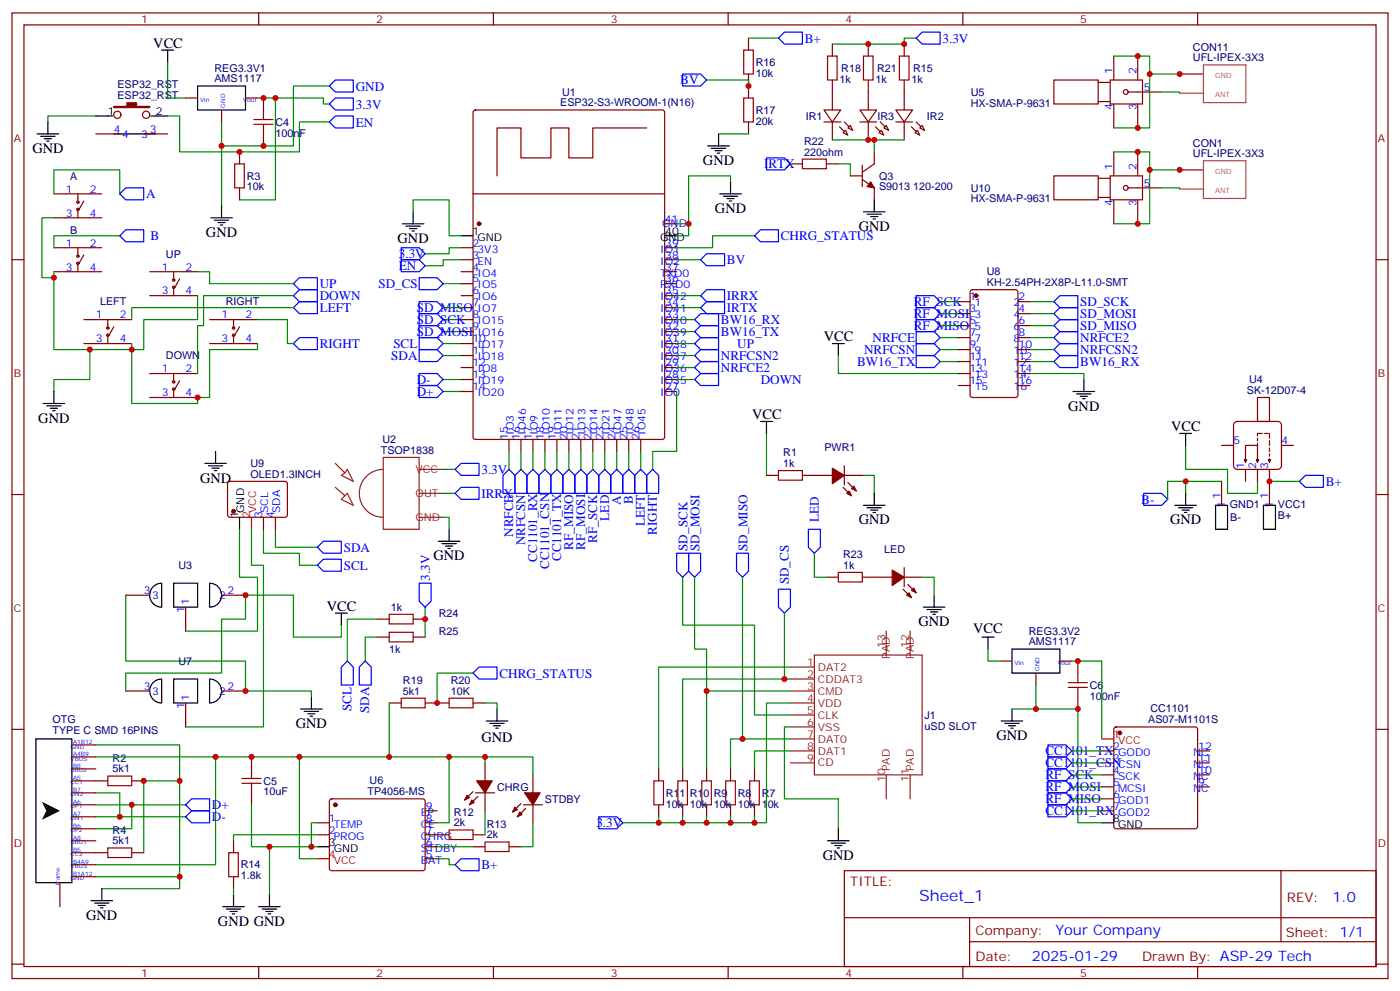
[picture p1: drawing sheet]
<svg xmlns="http://www.w3.org/2000/svg" width="412mm" height="292mm" viewBox="0 0 412 292" stroke-linecap="round" stroke-linejoin="round" font-family="sans-serif">
<g fill="none" stroke="#870000" stroke-width=".35">
<path d="M3.5 3.8h405.4v284.3h-405.4zM7.1 7.3h398.2v277.3h-398.2zM76.2 3.8v3.5M145.3 3.8v3.5M214.5 3.8v3.5M220.5 11.2v3.5M245.2 13v3.5M255.8 13v3.5M266.3 13v3.5M283.6 3.8v3.5M328.1 16.5v7.1M335.1 16.5v7.1"/>
<path d="M352.8 3.8v3.5M28.2 39.4h7.1M42.3 39.4h7.1M54.7 28.9h3.5M65.3 32.4v3.5M72.3 28.9h3.5M77.6 28.9v3.5M77.6 39.4v3.6M139.6 32.6l.5-.2h55l.6 .4 .1 95.9-.5 .6-55.2 .1-.7-.5-.1-95.8zM190.5 37.7h-15.9v8.8h-7v-8.8h-5.3v8.8h-8.8v-8.8h-7.1v14.1M220.5 21.8v7.1M220.5 35.9v3.5"/>
<path d="M242.7 32.4h4.9l-2.4 3.5zM242.7 35.9h4.9M245.2 23.6v8.8M245.2 35.9v5.3M248.4 39.1l.7-.7 .7 1.4zM249.8 37.7l.7-.7 .7 1.4zM253.3 32.4h4.9l-2.4 3.5zM253.3 35.9h4.9M255.8 23.6v8.8M255.8 35.9v5.3M258.9 39.1l.7-.7 .7 1.4zM260.3 37.7l.8-.7 .7 1.4z"/>
<path d="M263.9 32.4h4.9l-2.5 3.5zM263.9 35.9h4.9M266.3 23.6v8.8M266.3 35.9v5.3M269.5 39.1l.7-.7 .7 1.4zM270.9 37.7l.7-.7 .7 1.4zM310.4 23.6h13.1v7h-13.1zM323.5 29.9h3.5M323.5 24.3h3.5M327 23.6h9.5v7h-9.5zM328.1 30.6v7.1M332.3 27.1h9.9"/>
<path d="M335.1 30.6v7.1M15.9 57.1h14.1M22.9 57.1v2.4M24.7 59.2l-1.4 2.5M70.6 44.7v3.6M70.6 55.3v3.5M139.3 57.1h56.5M232.8 48.3h3.6M243.4 48.3h3.5M250.5 51.8h3.5M254 52.8l3.5 2.5v3.5M254 48.6v6.4"/>
<path d="M257.5 44.7v3.6l-3.5 2.4M310.4 51.8h13.1v7h-13.1zM323.5 58.1h3.5M323.5 52.5h3.5M327 51.8h9.5v7h-9.5zM328.1 44.7v7.1M328.1 58.8v7.1M332.3 55.3h9.9M335.1 44.7v7.1M335.1 58.8v7.1M3.5 76.5h3.6M15.9 73h14.1"/>
<path d="M15.9 64.1h14.1M22.9 61.7v2.4M22.9 73v2.4M22.9 77.5v2.5M24.7 75.1l-1.4 2.4M135.8 76.5h3.5M135.8 73h3.5M195.8 76.5h3.5M195.8 73h3.5M195.8 65.9h3.5M405.3 76.5h3.6M15.9 80h14.1"/>
<path d="M24.7 94.1h14.1M31.7 94.1v2.5M31.7 98.7v2.5M33.5 96.2l-1.4 2.5M44.1 80h14.1M44.1 87.1h14.1M51.2 80v2.5M51.2 84.6v2.5M52.9 82.1l-1.4 2.5M61.7 94.1h14.1M68.8 94.1v2.5M68.8 98.7v2.5"/>
<path d="M70.6 96.2l-1.5 2.5M135.8 80h3.5M135.8 83.5h3.5M135.8 87.1h3.5M135.8 90.6h3.5M135.8 94.1h3.5M135.8 97.6h3.5M195.8 80h3.5M195.8 83.5h3.5M195.8 87.1h3.5M195.8 90.6h3.5M195.8 94.1h3.5"/>
<path d="M195.8 97.6h3.5M282.2 88.8h3.6M282.2 92.4h3.6M282.2 95.9h3.6M282.2 99.4h3.6M286 85.5l.5-.2h12.7l.6 .4 .1 30.6-.5 .7-12.9 .1-.7-.5v-30.6zM299.9 88.8h3.5M299.9 92.4h3.5M299.9 95.9h3.5M299.9 99.4h3.5M24.7 101.2h14.1M44.1 117.1h14.1"/>
<path d="M44.1 110h14.1M51.2 110v2.5M51.2 114.6v2.5M52.9 112.1l-1.4 2.5M61.7 101.2h14.1M135.8 101.2h3.5M135.8 104.7h3.5M135.8 108.2h3.5M135.8 111.8h3.5M135.8 115.3h3.5M195.8 101.2h3.5M195.8 104.7h3.5"/>
<path d="M195.8 108.2h3.5M195.8 111.8h3.5M195.8 115.3h3.5M282.2 110h3.6M282.2 113.5h3.6M282.2 106.5h3.6M282.2 102.9h3.6M299.9 110h3.5M299.9 113.5h3.5M299.9 106.5h3.5M299.9 102.9h3.5M370.4 117.1h3.5v7h-3.5z"/>
<path d="M149.9 129.4v3.5M153.5 129.4v3.5M157 129.4v3.5M160.5 129.4v3.5M164 129.4v3.5M167.6 129.4v3.5M171.1 129.4v3.5M174.6 129.4v3.5M178.2 129.4v3.5M181.7 129.4v3.5M185.2 129.4v3.5M188.7 129.4v3.5"/>
<path d="M225.8 140h3.5M236.4 140h8.8M248.7 137.2v5.6M248.7 140h5.3M359.8 131.2h3.6M363.6 124.5l.8-.4h12l.6 .2 .5 .9v12l-.3 .6-.8 .4h-12l-.6-.2-.4-.8v-12zM366.9 135v1.1l-.4-.7h.7l-.3 .7v-4.9h3.5v4.9l.4-.7h-.7l.3 .7v-1.1M366.9 138.2v3.5M370.4 129v.8M370.4 130.5v.7M370.4 138.2v3.5M371.8 127.6h-1.4v.7"/>
<path d="M372.5 127.6h1.1M373.9 135v1.1l-.3-.7h.7l-.4 .7M373.9 127.6v1.4M373.9 129.8v1.4M373.9 131.9v1M373.9 133.6v.7M373.9 138.2v10.6M377.5 131.2h3.5M3.5 145.6h3.6M67.3 142l.4-.3 16.5 .1 .5 .7-.1 9.4-.6 .4h-16.5l-.5-.7v-9.1zM77.6 152.3v3.6M81.1 152.3v3.6"/>
<path d="M248.4 143.5l2.4 2.5M249.8 142.1l2.4 2.5M359.8 141.7v7.1M405.3 145.6h3.6M37 175.3h7.1M54.7 178.8v7M65.3 175.3h7M243.4 170h3.5M254 170h8.8M266 173.5l2.5 2.5M266.3 167.1v5.7M266.3 170h5.3"/>
<path d="M267.4 172.1l2.5 2.5M111.1 182.3h3.6M111.1 187.6h3.6M121.7 182.3h3.5M121.7 187.6h3.5M294.6 194.7h3.5M305.2 198.2v3.5M312.2 194.7h3.5M317.5 194.7v3.5M3.5 214.8h3.6M21.2 219.4h7M37 203.5h7.1"/>
<path d="M54.7 207v7.1M65.3 203.5h7M114.7 207h3.5M125.2 207h7.1M139.3 207h3.6M317.5 205.2v3.6M328.3 214.3l.5-.2h23.3l.5 .2 .2 .5v28.5l-.3 .5-.4 .3h-23.3l-.5-.3-.2-.5v-28.5zM405.3 214.8h3.6M21.2 229.9h10.5M21.2 222.9h7M21.2 226.4h7M21.2 233.5h7"/>
<path d="M21.2 237h7M38.8 229.9h3.5M74.1 222.9v3.5M74.1 233.5v3.5M97.2 235.4l.5-.2h26.8l.5 .2 .2 .5v20.1l-.7 .4-27.1-.1-.4-.6v-19.8zM125.2 238.8h3.6M139.3 233.1l-2.4 2.5M140.1 233.5h5.6M140.8 234.5l-2.5 2.5M142.9 224.6v5.3M142.9 233.5v5.3M153.5 236.6l-2.5 2.5"/>
<path d="M154.2 237h5.6M154.9 238.1l-2.5 2.4M157 228.2v5.3M157 237v5.3M194 226.4v3.5M194 237v3.5M201.1 226.4v3.5M201.1 237v3.5M208.1 226.4v3.5M208.1 237v3.5M215.2 226.4v3.5M215.2 237v3.5"/>
<path d="M222.2 226.4v3.5M222.2 237v3.5M324.6 238.8h3.5M324.6 221.1h3.5M324.6 224.6h3.5M324.6 228.2h3.5M324.6 231.7h3.5M324.6 235.2h3.5M352.8 221.1h3.5M352.8 224.6h3.5M352.8 228.2h3.5M352.8 231.7h3.5"/>
<path d="M17.6 259.9v7.1M21.2 240.5h7M21.2 244.1h7M21.2 247.6h7M21.2 251.1h10.5M21.2 254.6h7M21.2 258.2h7M38.8 251.1h3.5M68.8 247.6v3.5M68.8 258.2v3.5M93.5 242.3h3.5M93.5 245.8h3.5"/>
<path d="M125.2 242.3h3.6M125.2 245.8h7.1M125.2 249.3h3.6M125.2 252.9h3.6M139.3 245.8h3.6M139.3 249.3h3.6M149.9 249.3h3.6M248.7 256.4h156.6v28.2h-156.6zM377.3 256.4v20.9M248.7 270.2h156.5M285.6 277.3h119.6M285.6 270.2v14.2"/>
<path d="M3.5 283.9h3.6M76.2 284.6v3.5M145.3 284.6v3.5M214.5 284.6v3.5M283.6 284.6v3.5M352.8 284.6v3.5M405.3 283.9h3.6"/>
<circle cx="34.6" cy="33.8" r="1.06"/>
<circle cx="43" cy="33.8" r="1.06"/>
<circle cx="331.6" cy="27.1" r=".71"/>
<circle cx="22.9" cy="59.5" r=".35"/>
<circle cx="331.6" cy="55.3" r=".71"/>
<circle cx="22.9" cy="77.5" r=".35"/>
<circle cx="22.9" cy="75.4" r=".35"/>
<circle cx="22.9" cy="61.7" r=".35"/>
<circle cx="31.8" cy="96.6" r=".35"/>
<circle cx="31.8" cy="98.7" r=".35"/>
<circle cx="51.2" cy="82.5" r=".35"/>
<circle cx="51.2" cy="84.6" r=".35"/>
<circle cx="68.8" cy="96.6" r=".35"/>
<circle cx="68.8" cy="98.7" r=".35"/>
<circle cx="51.2" cy="114.6" r=".35"/>
<circle cx="51.2" cy="112.5" r=".35"/>
</g>
<g fill="#870000" stroke="#870000" stroke-width=".35">
<path d="M33.5 31.3h3.9v-1h2.8v1h3.9v.4h-10.6z"/>
<path d="M245.2 137.9l3.5 2.1-3.5 2.5z"/>
<path d="M249.4 145.3l.7-.7 .7 1.4z"/>
<path d="M250.8 143.9l.7-.7 .7 1.4z"/>
<path d="M140.4 229.9h4.6l-2.1 3.6z"/>
<path d="M137.6 234.2l.7 .7-1.4 .7z"/>
<path d="M139 235.6l.7 .7-1.4 .7z"/>
<path d="M154.5 233.5h4.6l-2.1 3.5z"/>
<path d="M151.7 237.7l.7 .7-1.4 .7z"/>
<path d="M153.1 239.1l.7 .7-1.4 .7z"/>
<path d="M256.5 53.6l1 1.7-2.1-.3z"/>
<path d="M248.7 35.9l1.4 1.4z"/>
<path d="M247.3 37.3l1.4 1.4z"/>
<path d="M269.9 35.9l1.4 1.4z"/>
<path d="M268.5 37.3l1.4 1.4z"/>
<path d="M259.3 35.9l1.4 1.4z"/>
<path d="M257.9 37.3l1.4 1.4z"/>
<path d="M262.8 167.9l3.5 2.1-3.5 2.4z"/>
<path d="M267.1 175.3l.7-.7 .7 1.4z"/>
<path d="M268.5 173.8l.7-.7 .7 1.5z"/>
<circle cx="141.1" cy="65.9" r=".53"/>
<circle cx="98.8" cy="237" r=".53"/>
<circle cx="329.8" cy="215.8" r=".53"/>
<circle cx="68.8" cy="150.6" r=".53"/>
<circle cx="287.5" cy="87.1" r=".53"/>
</g>
<g fill="none" stroke="#000" stroke-width=".35">
<path d="M47.6 14.7h3.6M49.4 14.7v3.6M10.9 39.4h6.4M14.1 35.9v3.5M28.2 34.1h5M33.5 39.4h12.4M44.4 34.1h5M58.2 25.3h14.1v7.1h-14.1zM211.7 39.4v3.6M12 40.1h4.2M13.1 40.9h2.1M13.8 41.6h.7"/>
<path d="M208.5 43h6.3M209.5 43.7h4.3M210.6 44.4h2.1M211.3 45.1h.7M212 57.1h6.4M213.1 57.8h4.2M214.1 58.5h2.2M214.8 59.2h.7M215.2 53.6v3.5M257.5 58.8v3.6M62.1 64.1h6.3M63.1 64.8h4.3"/>
<path d="M64.2 65.5h2.1M64.9 66.3h.7M65.3 60.6v3.5M118.5 65.9h6.4M119.6 66.6h4.2M120.6 67.3h2.2M121.4 68h.7M121.7 62.4v3.5M135.8 69.4h3.5M195.8 69.4h3.5M254.4 62.4h6.3M255.4 63.1h4.2"/>
<path d="M256.5 63.8h2.1M257.2 64.5h.7M12.7 118.8h6.3M13.8 119.5h4.2M15.9 115.3v3.5M245.2 101.2h3.5M246.9 101.2v3.5M316.1 115.3h6.3M317.1 116h4.3M318.2 116.7h2.1M318.9 117.4h.7M319.3 111.8v3.5"/>
<path d="M14.8 120.2h2.1M15.5 120.9h.7M60.3 136.5h6.4M61.4 137.2h4.2M62.4 137.9h2.2M63.1 138.6h.8M63.5 132.9v3.6M224 124.1h3.5M225.8 124.1v3.5M347.5 127.6h3.5M349.2 127.6v3.6M70.6 152.3v3.6"/>
<path d="M129.1 159.4h6.4M132.3 155.9v3.5M254.4 148.8h6.3M255.4 149.5h4.2M256.5 150.2h2.1M257.2 150.9h.7M257.5 145.3v3.5M346.1 148.8h6.3M347.1 149.5h4.3M348.2 150.2h2.1M348.9 150.9h.7M349.2 145.3v3.5"/>
<path d="M358.1 148.8h3.5v7.1h-3.5zM372.2 148.8h3.5v7.1h-3.5zM45.1 172.8a3.5 3.5 0 0 1 2.5-1.1v7.1a3.5 3.5 0 0 1-3.2-2.2 3.5 3.5 0 0 1 .7-3.8zM51.2 171.7h7v7.1h-7zM61.7 171.7a3.5 3.5 0 0 1 3.6 3.6 3.5 3.5 0 0 1-3.6 3.5zM130.2 160.1h4.2M131.2 160.8h2.1M131.9 161.5h.7M272 178.8h6.3M273 179.5h4.3M275.2 175.3v3.5M51.2 200h7v7h-7z"/>
<path d="M61.7 200a3.5 3.5 0 0 1 3.6 3.5 3.5 3.5 0 0 1-3.6 3.5zM98.8 180.6h3.5M100.5 180.6v3.5M274.1 180.2h2.1M274.8 180.9h.7M289.3 187.6h3.5M291 187.6v3.5M298.1 191.1h14.1v7.1h-14.1zM10.6 217.6h10.6v42.3h-10.6zM45.1 201a3.5 3.5 0 0 1 2.5-1v7a3.5 3.5 0 0 1-3.2-2.2 3.5 3.5 0 0 1 .7-3.8zM88.5 208.8h6.4M89.6 209.5h4.2"/>
<path d="M90.7 210.2h2.1M91.4 210.9h.7M91.7 205.2v3.6M143.2 212.3h6.4M144.3 213h4.2M145.3 213.7h2.2M146 214.4h.8M146.4 208.8v3.5M294.9 212.3h6.4M296 213h4.2M297 213.7h2.2M297.7 214.4h.7"/>
<path d="M298.1 208.8v3.5M93.5 249.3h3.5M243.8 247.6h6.3M244.8 248.3h4.3M245.9 249h2.1M246.6 249.7h.7M246.9 244.1v3.5M324.6 242.3h3.5M26.8 265.2h6.4M27.9 265.9h4.2M28.9 266.6h2.1M29.6 267.3h.7"/>
<path d="M30 261.7v3.5M65.6 267h6.4M66.7 267.7h4.2M67.7 268.4h2.1M68.4 269.1h.7M68.8 263.5v3.5M76.2 267h6.3M77.3 267.7h4.2M78.3 268.4h2.1M79 269.1h.7M79.4 263.5v3.5"/>
</g>
<g fill="none" stroke="#008700" stroke-width=".35">
<path d="M49.4 18.3v10.6h5.3M220.5 11.2h8.8M269.9 11.2h-3.6v1.8h-21.1M328.1 16.5h10.6v21.2h-10.6M28.2 34.1h-14.1v1.8M49.4 34.1h3.5v10.6h35.3v-8.8h8.8M75.8 28.9h19.4v1.7h1.8M81.1 28.9v29.9h-10.5M97 25.3h-10.6v17.7h-21.1v-7.1M208.1 23.6h12.4v1.7M211.7 39.4h8.8M338.7 21.8h8.8"/>
<path d="M342.2 27.1h5.3v.3M15.9 57.1v-7.1h19.4v7.1M65.3 43v17.6M215.2 53.6v-1.8h-12.4v14.1h-3.5M245.2 41.2h21.1M246.9 48.3h3.6v3.5M257.5 41.2v3.5M328.1 44.7h10.6v21.2h-10.6M338.7 50h8.8M342.2 55.3h5.3v.4M15.9 64.1h-3.6v17.7h3.6v21.1h22.9v-1.7M35.3 69.4h-19.4v3.6"/>
<path d="M121.7 62.4v-3.6h10.6v10.6h3.5M135.8 73h-3.5v1.7h-7.1M135.8 76.5h-5.3v1.7h-5.3M199.3 76.5h7.1M202.8 65.9v3.5h-3.5M222.2 69.4h-12.3v3.6h-10.6M15.9 80v1.8M58.2 87.1v7h-15.9v8.8h-3.5v15.9h19.4v-1.7h3.5v-14.2h14.1v-1.7M58.2 80h3.5v3.5h24.7M75.8 94.1h8.9v7.1h1.7M86.4 87.1h-26.4v8.8h-1.8v14.1M86.4 90.6h-47.6v3.5"/>
<path d="M130.5 83.5h5.3M130.5 94.1h5.3M130.5 97.6h5.3M130.5 90.6h5.3M199.3 94.1h5.3M199.3 97.6h5.3M199.3 87.1h7.1M199.3 90.6h7.1M276.9 88.8h5.3M276.9 92.4h5.3M276.9 95.9h5.3M276.9 99.4h5.3"/>
<path d="M303.4 88.8h7M303.4 92.4h7M303.4 95.9h7M303.4 99.4h7M26.5 102.9v8.9h-10.6v3.5M130.5 111.8h5.3M130.5 115.3h5.3M130.5 101.2h5.3M130.5 104.7h5.3M199.3 115.3v17.6h-7v5.3M199.3 111.8h5.3M199.3 108.2h5.3"/>
<path d="M199.3 101.2h5.3M199.3 104.7h5.3M246.9 104.7v5.3h35.3M276.9 102.9h5.3M276.9 106.5h5.3M303.4 110h15.9v1.8M303.4 102.9h7M303.4 106.5h7M130.5 138.2h3.6M149.9 132.9v5.3M153.5 132.9v5.3M157 132.9v5.3"/>
<path d="M160.5 132.9v5.3M164 132.9v5.3M167.6 132.9v5.3M171.1 132.9v5.3M174.6 132.9v5.3M178.2 132.9v5.3M181.7 132.9v5.3M185.2 132.9v5.3M188.7 132.9v5.3M225.8 127.6v12.4M254 140h3.5v5.3M349.2 131.2v7h12.4v7.1h8.8v-3.6"/>
<path d="M70.6 155.9v14.1h5.2v15.8h-21.1M74.1 155.9v10.5h3.5v47.7h-22.9M77.6 155.9v7h10.6v3.5h5.3M81.1 155.9v5.2h12.4M130.5 152.3h1.8v3.6M130.5 145.3h3.6M349.2 141.7h-5.2v5.3M359.8 141.7h-10.6v3.6M373.9 141.7h8.9M37 175.3v19.4h35.3v8.8h19.4v1.7M125.2 178.8v8.8M201.1 170v14.1h21.1v26.4h10.6"/>
<path d="M204.6 170v21.1h3.5v12.4M218.7 170v47.6M239.9 162.9v7.1h3.5M271.6 170h3.6v5.3M100.5 184.1v3.5h-14.1v-12.3h-14.1v7h-7v15.9h-28.3v5.3M111.1 187.6h-3.5v7.1M111.1 182.3h-8.8v12.4M139.3 198.2h-10.5v8.8M231.1 180.6v19.4M232.8 200h-31.7v26.4M232.8 196.4h-38.8v30M291 191.1v3.6h3.6"/>
<path d="M315.7 194.7h8.9v22.9M28.2 219.4h24.7v38.8M114.7 207v15.9M142.9 207h3.5v1.8M232.8 203.5h-24.7v22.9M232.8 214.1h-1.7v21.1h15.8v8.9M232.8 207h-7v35.3h-3.6M232.8 217.6h-17.6v8.8M298.1 208.8h7.1M305.2 201.7v7.1h12.3v33.5h7.1M28.2 233.5h7.1v7M28.2 222.9h35.3v31.7h-35.3"/>
<path d="M28.2 237h26.5M38.8 237v7.1h-10.6M52.9 229.9h-10.6v21.2M63.5 222.9h93.5v5.3M74.1 237v12.3h5.3M88.2 222.9v30h5.3M132.3 222.9v19.4h-3.5M142.9 222.9v1.7M142.9 238.8v7M232.8 221.1h-10.6v5.3M315.7 238.8h8.9M315.7 221.1h8.9"/>
<path d="M315.7 228.2h8.9M315.7 224.6h8.9M315.7 231.7h8.9M315.7 235.2h8.9M28.2 258.2h24.7v3.5h-22.9M28.2 240.5h26.5M93.5 249.3h-14.1v14.2M93.5 242.3h-1.8v7M93.5 245.8h-24.7v1.8M128.8 252.9h3.5v1.7h1.8M128.8 249.3h10.5M157 242.3v7h-3.5"/>
<path d="M194 240.5v1.8M201.1 240.5v1.8M208.1 240.5v1.8M215.2 240.5v1.8M222.2 240.5v1.8h-38.8M68.8 261.7v1.8"/>
</g>
<g fill="none" stroke="#a10000" stroke-width=".35">
<path d="M219.1 14.7h2.8v7.1h-2.8zM243.8 16.5h2.8v7.1h-2.8zM254.4 16.5h2.8v7.1h-2.8zM264.9 16.5h2.9v7.1h-2.9zM74.8 36.6h5.6M74.8 35.2h5.6M77.6 32.4v2.8M77.6 36.6v2.8M219.1 28.9h2.8v7h-2.8zM69.1 48.3h2.9v7h-2.9zM236.4 46.8h7v2.9h-7zM229.3 138.6h7.1v2.8h-7.1z"/>
<path d="M246.9 168.6h7.1v2.8h-7.1zM114.7 180.9h7v2.8h-7zM114.7 186.2h7v2.8h-7zM317.5 198.2v2.8M118.2 205.6h7v2.8h-7zM132.3 205.6h7v2.8h-7zM314.7 202.4h5.6M314.7 201h5.6M317.5 202.4v2.8M31.7 228.5h7.1v2.9h-7.1zM71.3 230.6h5.6M71.3 229.2h5.6"/>
<path d="M74.1 226.4v2.8M74.1 230.6v2.9M192.6 229.9h2.8v7.1h-2.8zM199.7 229.9h2.8v7.1h-2.8zM206.7 229.9h2.8v7.1h-2.8zM213.8 229.9h2.8v7.1h-2.8zM220.8 229.9h2.9v7.1h-2.9zM31.7 249.7h7.1v2.8h-7.1zM67.4 251.1h2.8v7.1h-2.8zM132.3 244.4h7v2.8h-7zM142.9 247.9h7v2.9h-7z"/>
</g>
<g fill="none" stroke="#00f" stroke-width=".35">
<path d="M229.3 11.2l1.8-1.7h5.3v3.5h-5.3zM269.9 11.2l1.7-1.7h5.3v3.5h-5.3zM97 35.9l1.8-1.8h5.3v3.6h-5.3zM97 30.6l1.8-1.7h5.3v3.5h-5.3zM98.8 23.6h5.3v3.5h-5.3l-1.8-1.8zM201.1 21.8h5.3l1.7 1.8-1.7 1.7h-5.3zM35.3 57.1l1.7-1.8h5.3v3.5h-5.3zM225.8 46.5h5.3l1.7 1.8-1.7 1.7h-5.3zM35.3 69.4l1.7-1.7h5.3v3.5h-5.3zM118.2 73h5.3l1.7 1.7-1.7 1.8h-5.3zM118.2 76.5h5.3l1.7 1.7-1.7 1.8h-5.3zM208.1 74.7h5.3v3.5h-5.3l-1.7-1.7z"/>
<path d="M222.2 69.4l1.8-1.7h5.3v3.5h-5.3zM86.4 90.6l1.8-1.8h5.3v3.6h-5.3zM86.4 87.1l1.8-1.8h5.3v3.5h-5.3zM86.4 83.5l1.8-1.7h5.3v3.5h-5.3zM123.5 81.8h5.3l1.7 1.7-1.7 1.8h-5.3zM123.5 88.8h5.3l1.7 1.8-1.7 1.8h-5.3zM123.5 95.9h5.3l1.7 1.7-1.7 1.8h-5.3zM123.5 92.4h5.3l1.7 1.7-1.7 1.8h-5.3zM123.5 99.4h5.3l1.7 1.8-1.7 1.7h-5.3zM204.6 97.6l1.8-1.7h5.3v3.5h-5.3zM204.6 94.1l1.8-1.7h5.3v3.5h-5.3zM206.4 90.6l1.7-1.8h5.3v3.6h-5.3z"/>
<path d="M206.4 87.1l1.7-1.8h5.3v3.5h-5.3zM206.4 99.4h5.3v3.5h-5.3l-1.8-1.7zM269.9 87.1h5.3l1.7 1.7-1.7 1.8h-5.3zM269.9 90.6h5.3l1.7 1.8-1.7 1.7h-5.3zM269.9 94.1h5.3l1.7 1.8-1.7 1.7h-5.3zM269.9 97.6h5.3l1.7 1.8-1.7 1.8h-5.3zM310.4 88.8l1.8-1.7h5.3v3.5h-5.3zM310.4 92.4l1.8-1.8h5.3v3.5h-5.3zM310.4 95.9l1.8-1.8h5.3v3.5h-5.3zM310.4 99.4l1.8-1.8h5.3v3.6h-5.3zM86.4 101.2l1.8-1.8h5.3v3.5h-5.3zM123.5 113.5h5.3l1.7 1.8-1.7 1.8h-5.3z"/>
<path d="M123.5 110h5.3l1.7 1.8-1.7 1.7h-5.3zM123.5 102.9h5.3l1.7 1.8-1.7 1.8h-5.3zM204.6 104.7l1.8-1.8h5.3v3.6h-5.3zM204.6 108.2l1.8-1.7h5.3v3.5h-5.3zM206.4 110h5.3v3.5h-5.3l-1.8-1.7zM269.9 101.2h5.3l1.7 1.7-1.7 1.8h-5.3zM269.9 104.7h5.3l1.7 1.8-1.7 1.7h-5.3zM310.4 102.9l1.8-1.7h5.3v3.5h-5.3zM310.4 106.5l1.8-1.8h5.3v3.5h-5.3zM134.1 138.2l1.7-1.7h5.3v3.5h-5.3zM149.9 138.2l1.8 1.8v5.3h-3.5v-5.3zM153.5 138.2l1.7 1.8v5.3h-3.5v-5.3z"/>
<path d="M157 138.2l1.7 1.8v5.3h-3.5v-5.3zM158.7 140l1.8-1.8 1.8 1.8v5.3h-3.6zM164 138.2l1.8 1.8v5.3h-3.5v-5.3zM167.6 138.2l1.7 1.8v5.3h-3.5v-5.3zM171.1 138.2l1.8 1.8v5.3h-3.6v-5.3zM174.6 138.2l1.8 1.8v5.3h-3.5v-5.3zM178.2 138.2l1.7 1.8v5.3h-3.5v-5.3zM181.7 138.2l1.7 1.8v5.3h-3.5v-5.3zM185.2 138.2l1.8 1.8v5.3h-3.6v-5.3zM188.7 138.2l1.8 1.8v5.3h-3.5v-5.3zM192.3 138.2l1.7 1.8v5.3h-3.5v-5.3zM134.1 145.3l1.7-1.8h5.3v3.5h-5.3z"/>
<path d="M238.1 155.9h3.6v5.2l-1.8 1.8-1.8-1.8zM336.9 145.3h5.3l1.8 1.7-1.8 1.8h-5.3zM382.8 141.7l1.7-1.7h5.3v3.5h-5.3zM93.5 166.4l1.7-1.7h5.3v3.5h-5.3zM93.5 161.1l1.7-1.7h5.3v3.5h-5.3zM123.5 171.7h3.5v5.3l-1.8 1.8-1.7-1.8zM199.3 162.9h3.5v5.3l-1.7 1.8-1.8-1.8zM202.8 162.9h3.6v5.3l-1.8 1.8-1.8-1.8zM217 162.9h3.5v5.3l-1.8 1.8-1.7-1.8zM229.3 173.5h3.5v5.3l-1.7 1.8-1.8-1.8zM102.3 194.7l1.8 1.7v5.3h-3.6v-5.3zM107.6 194.7l1.8 1.7v5.3h-3.6v-5.3z"/>
<path d="M139.3 198.2l1.8-1.8h5.3v3.6h-5.3zM308.7 219.4h5.3l1.7 1.7-1.7 1.8h-5.3zM54.7 237l1.7-1.8h5.3v3.6h-5.3zM308.7 237h5.3l1.7 1.8-1.7 1.7h-5.3zM308.7 222.9h5.3l1.7 1.7-1.7 1.8h-5.3zM308.7 226.4h5.3l1.7 1.8-1.7 1.7h-5.3zM308.7 229.9h5.3l1.7 1.8-1.7 1.8h-5.3zM308.7 233.5h5.3l1.7 1.7-1.7 1.8h-5.3zM54.7 240.5l1.7-1.7h5.3v3.5h-5.3zM134.1 254.6l1.7-1.7h5.3v3.5h-5.3zM176.4 240.5h5.3l1.7 1.8-1.7 1.8h-5.3z"/>
</g>
<path d="M12.3 236.1l5.3 2.7-5.3 2.6 1.4-2.6z" fill="#000"/>
<g fill="none" stroke="#8c2424" stroke-width=".35">
<path d="M98.8 136.5l2.8 2.8M102.3 138.2l1.8 3.5-3.6-1.7 1.1-.7zM112.9 138.2a7.1 7.1 0 0 0-7.1 7.1 7.1 7.1 0 0 0 7.1 7M112.9 134.7h10.6v21.2h-10.6zM123.5 138.2h7M98.8 143.5l2.8 2.5M102.3 145.3l1.8 3.5-3.6-1.8zM123.5 152.3h7M123.5 145.3h7M232.8 196.4h7.1M232.8 200h7.1M239.9 192.9h31.7v35.3h-31.7z"/>
<path d="M261.1 185.8v7.1M268.1 185.8v7.1M232.8 203.5h7.1M232.8 207h7.1M232.8 210.5h7.1M232.8 214.1h7.1M232.8 217.6h7.1M232.8 221.1h7.1M232.8 224.6h7.1M261.1 228.2v7M268.1 228.2v7"/>
</g>
<path d="M74.1 152.3v3.6M324.6 217.6h3.5M93.5 252.9h3.5" fill="none" stroke="#f00" stroke-width=".35"/>
<path d="M354.5 19.1h12.5v11.1h-12.5zM347.5 21.8h6.9M347.5 27.4h6.9M347.5 50h6.9M347.5 55.7h6.9M354.5 47.3h12.5v11.1h-12.5z" fill="none" stroke="#a64a4a" stroke-width=".35"/>
<g fill="#c00">
<circle cx="81.1" cy="28.9" r=".88"/>
<circle cx="70.6" cy="44.7" r=".88"/>
<circle cx="65.3" cy="43" r=".88"/>
<circle cx="77.6" cy="43" r=".88"/>
<circle cx="77.6" cy="28.9" r=".88"/>
<circle cx="202.8" cy="65.9" r=".88"/>
<circle cx="373.9" cy="141.7" r=".88"/>
<circle cx="349.3" cy="141.7" r=".88"/>
<circle cx="35.3" cy="240.5" r=".88"/>
<circle cx="52.9" cy="258.2" r=".88"/>
<circle cx="38.8" cy="237" r=".88"/>
<circle cx="215.2" cy="242.3" r=".88"/>
<circle cx="208.1" cy="242.3" r=".88"/>
<circle cx="201.1" cy="242.3" r=".88"/>
<circle cx="194" cy="242.3" r=".88"/>
<circle cx="222.3" cy="242.3" r=".88"/>
<circle cx="231.1" cy="200" r=".88"/>
<circle cx="63.5" cy="222.9" r=".88"/>
<circle cx="142.9" cy="222.9" r=".88"/>
<circle cx="88.2" cy="222.9" r=".88"/>
<circle cx="74.1" cy="222.9" r=".88"/>
<circle cx="79.4" cy="249.3" r=".88"/>
<circle cx="91.7" cy="249.3" r=".88"/>
<circle cx="220.5" cy="25.3" r=".88"/>
<circle cx="305.2" cy="208.8" r=".88"/>
<circle cx="317.5" cy="194.7" r=".88"/>
<circle cx="317.5" cy="208.8" r=".88"/>
<circle cx="218.7" cy="217.6" r=".88"/>
<circle cx="132.3" cy="222.9" r=".88"/>
<circle cx="266.3" cy="13" r=".88"/>
<circle cx="255.8" cy="13" r=".88"/>
<circle cx="255.8" cy="41.2" r=".88"/>
<circle cx="257.5" cy="41.2" r=".88"/>
<circle cx="128.8" cy="207" r=".88"/>
<circle cx="52.9" cy="229.9" r=".88"/>
<circle cx="42.3" cy="229.9" r=".88"/>
<circle cx="72.3" cy="203.5" r=".88"/>
<circle cx="72.3" cy="175.3" r=".88"/>
<circle cx="114.7" cy="222.9" r=".88"/>
<circle cx="208.1" cy="203.5" r=".88"/>
<circle cx="125.2" cy="182.3" r=".88"/>
<circle cx="58.2" cy="117.1" r=".88"/>
<circle cx="38.8" cy="102.9" r=".88"/>
<circle cx="335.1" cy="16.5" r=".88"/>
<circle cx="335.1" cy="44.7" r=".88"/>
<circle cx="335.1" cy="37.7" r=".88"/>
<circle cx="347.5" cy="21.8" r=".88"/>
<circle cx="338.7" cy="21.8" r=".88"/>
<circle cx="347.5" cy="50" r=".88"/>
<circle cx="338.7" cy="50" r=".88"/>
<circle cx="335.1" cy="65.9" r=".88"/>
<circle cx="15.9" cy="81.8" r=".88"/>
<circle cx="26.5" cy="102.9" r=".88"/>
</g>
<text font-size="4.6" fill="#00f" x="270.8" y="265.4">Sheet_1</text>
<g font-size="4.2">
<text x="45.2" y="14">VCC</text>
<text x="9.5" y="45.1">GND</text>
<text x="207.1" y="48.6">GND</text>
<text x="210.6" y="62.7">GND</text>
<text x="60.7" y="69.8">GND</text>
<text x="117.1" y="71.5">GND</text>
<text x="252.9" y="68">GND</text>
<text x="242.7" y="100.5">VCC</text>
<text x="11.3" y="124.5">GND</text>
<text x="221.5" y="123.4">VCC</text>
<text x="314.7" y="120.9">GND</text>
<text x="345" y="126.9">VCC</text>
<text x="58.9" y="142.1">GND</text>
<text x="252.9" y="154.4">GND</text>
<text x="344.7" y="154.4">GND</text>
<text x="127.7" y="165">GND</text>
<text x="96.3" y="179.8">VCC</text>
<text x="270.6" y="184.4">GND</text>
<text x="286.7" y="186.5">VCC</text>
<text x="87.1" y="214.4">GND</text>
<text x="141.8" y="218.4">GND</text>
<text x="293.5" y="217.9">GND</text>
<text x="242.4" y="253.2">GND</text>
<text x="25.4" y="270.9">GND</text>
<text x="64.2" y="272.6">GND GND</text>
</g>
<g font-size="4.2" fill="#00f">
<text x="392.5" y="265.7">1.0</text>
<text x="310.9" y="275.2">Your Company</text>
<text x="304" y="283">2025-01-29</text>
</g>
<g font-size="3.9" fill="#00f">
<text x="237.1" y="12.6">B+</text>
<text x="277.6" y="12.6">3.3V</text>
<text x="104.8" y="26.7">GND</text>
<text x="200.4" y="24.8">BV</text>
<text x="104.8" y="32">3.3V</text>
<text x="104.8" y="37.3">EN</text>
<text x="225.1" y="49.5">IRTX</text>
<text x="43" y="58.4">A</text>
<text x="44.3" y="70.8">B</text>
<text x="230" y="70.7">CHRG_STATUS</text>
<text x="117.5" y="76">3.3V</text>
<text x="214.1" y="77.7">BV</text>
<text x="117.5" y="79.5">EN</text>
<text x="94.2" y="88.4">DOWN</text>
<text x="94.2" y="84.8">UP</text>
<text x="111.5" y="84.8">SD_CS</text>
<text x="214.1" y="88.4">IRRX</text>
<text x="94.2" y="91.9">LEFT</text>
<text x="122.8" y="91.9">SD_MISO</text>
<text x="122.8" y="95.4">SD_SCK</text>
<text x="212.4" y="95.4">BW16_RX</text>
<text x="214.1" y="91.9">IRTX</text>
<text x="269.2" y="90.1">RF_SCK</text>
<text x="269.2" y="93.6">RF_MOSI</text>
<text x="318.2" y="90.3">SD_SCK</text>
<text x="318.2" y="93.8">SD_MOSI</text>
<text x="122.8" y="98.9">SD_MOSI</text>
<text x="212.4" y="98.9">BW16_TX</text>
<text x="257" y="100.6">NRFCE</text>
<text x="269.2" y="97.1">RF_MISO</text>
<text x="318.2" y="97.3">SD_MISO</text>
<text x="318.2" y="100.7">NRFCE2</text>
<text x="94.2" y="102.4">RIGHT</text>
<text x="115.2" y="105.9">SDA</text>
<text x="115.9" y="102.5">SCL</text>
<text x="212.4" y="106">NRFCSN2</text>
<text x="217.2" y="102.4">UP</text>
<text x="252.4" y="107.7">BW16_TX</text>
<text x="254.5" y="104.2">NRFCSN</text>
<text x="318.2" y="104.2">NRFCSN2</text>
<text x="318.2" y="107.7">BW16_RX</text>
<text x="122.8" y="113">D-</text>
<text x="212.4" y="109.5">NRFCE2</text>
<text x="224.1" y="113">DOWN</text>
<text x="122.8" y="116.5">D+</text>
<text x="141.8" y="139.6">3.3V</text>
<text x="390.5" y="143.1">B+</text>
<text x="141.8" y="146.6">IRRX</text>
<text x="182.9" y="148.7" transform="rotate(-90 182.9 148.7)">A</text>
<text x="186.4" y="148.5" transform="rotate(-90 186.4 148.5)">B</text>
<text x="336.2" y="148.3">B-</text>
<text x="179.4" y="153.3" transform="rotate(-90 179.4 153.3)">LED</text>
<text x="190" y="155" transform="rotate(-90 190 155)">LEFT</text>
<text x="241.2" y="153.7" transform="rotate(-90 241.2 153.7)">LED</text>
<text x="151.2" y="158.1" transform="rotate(-90 151.2 158.1)">NRFCE</text>
<text x="154.7" y="160.6" transform="rotate(-90 154.7 160.6)">NRFCSN</text>
<text x="168.8" y="161.9" transform="rotate(-90 168.8 161.9)">RF_MISO</text>
<text x="172.3" y="161.9" transform="rotate(-90 172.3 161.9)">RF_MOSI</text>
<text x="175.9" y="159.8" transform="rotate(-90 175.9 159.8)">RF_SCK</text>
<text x="193.5" y="157.5" transform="rotate(-90 193.5 157.5)">RIGHT</text>
<text x="101.2" y="167.7">SCL</text>
<text x="101.2" y="162.5">SDA</text>
<text x="158.2" y="165.5" transform="rotate(-90 158.2 165.5)">CC1101_RX</text>
<text x="161.8" y="167.6" transform="rotate(-90 161.8 167.6)">CC1101_CSN</text>
<text x="165.3" y="165.3" transform="rotate(-90 165.3 165.3)">CC1101_TX</text>
<text x="202.5" y="162.2" transform="rotate(-90 202.5 162.2)">SD_SCK</text>
<text x="206" y="162.2" transform="rotate(-90 206 162.2)">SD_MOSI</text>
<text x="220.1" y="162.2" transform="rotate(-90 220.1 162.2)">SD_MISO</text>
<text x="126.6" y="171" transform="rotate(-90 126.6 171)">3.3V</text>
<text x="232.4" y="172.1" transform="rotate(-90 232.4 172.1)">SD_CS</text>
<text x="147.1" y="199.6">CHRG_STATUS</text>
<text x="103.6" y="209.3" transform="rotate(-90 103.6 209.3)">SCL</text>
<text x="108.8" y="209.9" transform="rotate(-90 108.8 209.9)">SDA</text>
<text x="308" y="222.4">CC1101_TX</text>
<text x="308" y="225.9">CC1101_CSN</text>
<text x="308" y="229.4">RF_SCK</text>
<text x="308" y="232.9">RF_MOSI</text>
<text x="62.4" y="238.3">D+</text>
<text x="308" y="240">CC1101_RX</text>
<text x="308" y="236.5">RF_MISO</text>
<text x="62.4" y="241.9">D-</text>
<text x="175.7" y="243.5">3.3V</text>
<text x="141.8" y="256">B+</text>
</g>
<g font-size="3.9" fill="#800">
<text x="250.5" y="261">TITLE:</text>
<text x="379.1" y="265.7">REV:</text>
<text x="287.4" y="275.2">Company:</text>
<text x="378.7" y="275.8">Sheet: 1/1</text>
<text x="287.4" y="282.9">Date:</text>
<text x="336.4" y="282.9">Drawn By: ASP-29 Tech</text>
</g>
<g font-size="3.2" fill="#800">
<text x="41.6" y="6.8">1</text>
<text x="110.8" y="6.8">2</text>
<text x="179.9" y="6.8">3</text>
<text x="249.1" y="6.8">4</text>
<text x="318.2" y="6.8">5</text>
<text x="4.1" y="41.9">A</text>
<text x="405.9" y="41.9">A</text>
<text x="4.1" y="111.1">B</text>
<text x="405.9" y="111.1">B</text>
<text x="4.1" y="180.2">C</text>
<text x="405.9" y="180.2">C</text>
<text x="4.1" y="249.3">D</text>
<text x="405.9" y="249.3">D</text>
<text x="41.6" y="287.6">1</text>
<text x="110.8" y="287.6">2</text>
<text x="179.9" y="287.6">3</text>
<text x="249.1" y="287.6">4</text>
<text x="318.2" y="287.6">5</text>
</g>
<g font-size="3.2" fill="#000080">
<text x="351.4" y="15">CON11</text>
<text x="63.2" y="21.1">REG3.3V1</text>
<text x="222.6" y="22.6">10k</text>
<text x="222.6" y="19.4">R16</text>
<text x="247.8" y="21.2">R18</text>
<text x="258.4" y="21.2">R21</text>
<text x="269" y="21.2">R15</text>
<text x="351.4" y="18.1">UFL-IPEX-3X3</text>
<text x="34.6" y="29.2">ESP32_RST</text>
<text x="34.6" y="26">ESP32_RST</text>
<text x="63.2" y="24.3">AMS1117</text>
<text x="165.6" y="28.3">U1</text>
<text x="247.3" y="24.4">1k</text>
<text x="257.9" y="24.4">1k</text>
<text x="268.5" y="24.4">1k</text>
<text x="285.9" y="28.4">U5</text>
<text x="165" y="31.3">ESP32-S3-WROOM-1(N16)</text>
<text x="222.6" y="33.5">R17</text>
<text x="237.3" y="35.3">IR1</text>
<text x="258.5" y="35.3">IR3</text>
<text x="273" y="35.3">IR2</text>
<text x="285.9" y="31.4">HX-SMA-P-9631</text>
<text x="81.1" y="40.2">100nF</text>
<text x="81.1" y="37">C4</text>
<text x="222.6" y="36.7">20k</text>
<text x="236.9" y="45.8">220ohm</text>
<text x="236.9" y="42.7">R22</text>
<text x="351.4" y="46.3">UFL-IPEX-3X3</text>
<text x="351.4" y="43.2">CON1</text>
<text x="20.6" y="52.9">A</text>
<text x="72.7" y="52.9">R3</text>
<text x="258.9" y="52.9">Q3</text>
<text x="72.7" y="56.1">10k</text>
<text x="258.9" y="56.1">S9013 120-200</text>
<text x="285.9" y="59.6">HX-SMA-P-9631</text>
<text x="285.9" y="56.6">U10</text>
<text x="20.6" y="68.8">B</text>
<text x="48.9" y="75.8">UP</text>
<text x="290.7" y="81">U8</text>
<text x="29.5" y="90">LEFT</text>
<text x="66.5" y="90">RIGHT</text>
<text x="290.7" y="84.1">KH-2.54PH-2X8P-L11.0-SMT</text>
<text x="48.9" y="105.8">DOWN</text>
<text x="367.9" y="112.9">U4</text>
<text x="367.3" y="116">SK-12D07-4</text>
<text x="112.7" y="130.4">U2</text>
<text x="73.7" y="137.5">U9</text>
<text x="112.2" y="133.6">TSOP1838</text>
<text x="230.7" y="137.5">1k</text>
<text x="230.7" y="134.3">R1</text>
<text x="242.8" y="132.9">PWR1</text>
<text x="73.7" y="140.7">OLED1.3INCH</text>
<text x="362.3" y="149.7">GND1</text>
<text x="376.4" y="149.7">VCC1</text>
<text x="362.4" y="153.5">B-</text>
<text x="376.4" y="152.7">B+</text>
<text x="52.6" y="167.5">U3</text>
<text x="248.4" y="167.5">1k</text>
<text x="248.4" y="164.3">R23</text>
<text x="260.5" y="162.9">LED</text>
<text x="115.2" y="179.8">1k</text>
<text x="129.3" y="181.8">R24</text>
<text x="129.3" y="187.1">R25</text>
<text x="303" y="190.1">AMS1117</text>
<text x="303" y="186.9">REG3.3V2</text>
<text x="52.6" y="195.8">U7</text>
<text x="114.7" y="192.3">1k</text>
<text x="118.7" y="201.3">R19</text>
<text x="132.8" y="201.3">R20</text>
<text x="321" y="202.8">C6</text>
<text x="118.7" y="204.5">5k1</text>
<text x="132.8" y="204.5">10K</text>
<text x="321" y="206">100nF</text>
<text x="338.9" y="209.8">CC1101</text>
<text x="15.5" y="212.9">OTG</text>
<text x="272.3" y="214.9">uSD SLOT</text>
<text x="272.3" y="211.6">J1</text>
<text x="338.3" y="212.9">AS07-M1101S</text>
<text x="15.5" y="216.1">TYPE C SMD 16PINS</text>
<text x="33.2" y="227.5">5k1</text>
<text x="33.2" y="224.4">R2</text>
<text x="77.6" y="231.1">C5</text>
<text x="108.9" y="231">U6</text>
<text x="146.4" y="232.9">CHRG</text>
<text x="77.6" y="234.2">10uF</text>
<text x="108.3" y="234">TP4056-MS</text>
<text x="160.5" y="236.4">STDBY</text>
<text x="196.1" y="237.8">10k</text>
<text x="196.1" y="234.6">R11</text>
<text x="203.2" y="237.8">10k</text>
<text x="203.2" y="234.6">R10</text>
<text x="210.3" y="237.8">10k</text>
<text x="210.3" y="234.6">R9</text>
<text x="217.3" y="237.8">10k</text>
<text x="217.3" y="234.6">R8</text>
<text x="224.4" y="237.8">10k</text>
<text x="224.4" y="234.6">R7</text>
<text x="33.2" y="245.6">R4</text>
<text x="133.7" y="243.3">2k</text>
<text x="133.7" y="240.2">R12</text>
<text x="143.4" y="243.8">R13</text>
<text x="33.2" y="248.6">5k1</text>
<text x="143.4" y="246.9">2k</text>
<text x="70.9" y="255.7">R14</text>
<text x="70.9" y="259">1.8k</text>
</g>
<g font-size="3.2" fill="#00f">
<text x="327.7" y="21.8" transform="rotate(-90 327.7 21.8)">1</text>
<text x="334.8" y="21.8" transform="rotate(-90 334.8 21.8)">2</text>
<text x="336.9" y="26.7">5</text>
<text x="327.7" y="32.4" transform="rotate(-90 327.7 32.4)">4</text>
<text x="334.8" y="32.4" transform="rotate(-90 334.8 32.4)">3</text>
<text x="33.5" y="39.1">4</text>
<text x="36" y="40.5">4</text>
<text x="41.6" y="40.5">3</text>
<text x="44.1" y="39.1">3</text>
<text x="327.7" y="50" transform="rotate(-90 327.7 50)">1</text>
<text x="334.8" y="50" transform="rotate(-90 334.8 50)">2</text>
<text x="19.4" y="56.7">1</text>
<text x="26.5" y="56.7">2</text>
<text x="336.9" y="55">5</text>
<text x="19.4" y="63.8">3</text>
<text x="26.5" y="63.8">4</text>
<text x="195.8" y="65.5">41</text>
<text x="327.7" y="60.6" transform="rotate(-90 327.7 60.6)">4</text>
<text x="334.8" y="60.6" transform="rotate(-90 334.8 60.6)">3</text>
<text x="195.1" y="67">GND</text>
<text x="19.4" y="72.6">1</text>
<text x="26.5" y="72.6">2</text>
<text x="139.2" y="72.6">2</text>
<text x="139.2" y="76.1">3</text>
<text x="140.7" y="74.4">3V3</text>
<text x="140.7" y="77.9">EN</text>
<text x="194.5" y="77.9">IO2</text>
<text x="194.5" y="74.4">IO1</text>
<text x="196" y="76.1">38</text>
<text x="196" y="72.6">39</text>
<text x="19.4" y="79.7">3</text>
<text x="26.5" y="79.7">4</text>
<text x="47.6" y="79.7">1</text>
<text x="54.7" y="79.7">2</text>
<text x="139.2" y="79.7">4</text>
<text x="139.2" y="83.2">5</text>
<text x="140.7" y="81.4">IO4</text>
<text x="194.5" y="81.4">TXD0</text>
<text x="196" y="83.2">36</text>
<text x="196" y="79.7">37</text>
<text x="47.6" y="86.7">3</text>
<text x="54.7" y="86.7">4</text>
<text x="139.2" y="86.7">6</text>
<text x="140.7" y="84.9">IO5</text>
<text x="140.7" y="88.5">IO6</text>
<text x="194.5" y="88.5">IO42</text>
<text x="194.5" y="84.9">RXD0</text>
<text x="196" y="86.7">35</text>
<text x="285.6" y="88.5">1</text>
<text x="300" y="88.5">2</text>
<text x="28.2" y="93.8">1</text>
<text x="35.3" y="93.8">2</text>
<text x="65.3" y="93.8">1</text>
<text x="72.3" y="93.8">2</text>
<text x="139.2" y="90.2">7</text>
<text x="139.2" y="93.8">8</text>
<text x="140.7" y="92">IO7</text>
<text x="140.7" y="95.5">IO15</text>
<text x="194.5" y="95.5">IO40</text>
<text x="194.5" y="92">IO41</text>
<text x="196" y="93.8">33</text>
<text x="196" y="90.2">34</text>
<text x="285.6" y="92">3</text>
<text x="285.6" y="95.5">5</text>
<text x="287.1" y="90.2">1</text>
<text x="287.1" y="93.8">3</text>
<text x="298.6" y="93.8">4</text>
<text x="298.6" y="90.2">2</text>
<text x="300" y="95.5">6</text>
<text x="300" y="92">4</text>
<text x="28.2" y="100.8">3</text>
<text x="35.3" y="100.8">4</text>
<text x="65.3" y="100.8">3</text>
<text x="72.3" y="100.8">4</text>
<text x="139.2" y="97.3">9</text>
<text x="139.2" y="100.8">10</text>
<text x="140.7" y="99.1">IO16</text>
<text x="194.5" y="99.1">IO39</text>
<text x="196" y="100.8">31</text>
<text x="196" y="97.3">32</text>
<text x="285.6" y="99.1">7</text>
<text x="287.1" y="97.3">5</text>
<text x="287.1" y="100.8">7</text>
<text x="298.6" y="100.8">8</text>
<text x="298.6" y="97.3">6</text>
<text x="300" y="99.1">8</text>
<text x="139.2" y="104.4">11</text>
<text x="139.2" y="107.9">12</text>
<text x="140.7" y="102.6">IO17</text>
<text x="140.7" y="106.1">IO18</text>
<text x="194.5" y="106.1">IO37</text>
<text x="194.5" y="102.6">IO38</text>
<text x="196" y="107.9">29</text>
<text x="196" y="104.4">30</text>
<text x="285.6" y="102.6">9</text>
<text x="285.6" y="106.1">11</text>
<text x="287.1" y="104.4">9</text>
<text x="287.1" y="107.9">11</text>
<text x="298.6" y="107.9">12</text>
<text x="298.6" y="104.4">10</text>
<text x="300" y="106.1">12</text>
<text x="300" y="102.6">10</text>
<text x="47.6" y="109.6">1</text>
<text x="54.7" y="109.6">2</text>
<text x="139.2" y="111.4">13</text>
<text x="140.7" y="109.6">IO8</text>
<text x="140.7" y="113.2">IO19</text>
<text x="194.5" y="113.2">IO35</text>
<text x="194.5" y="109.6">IO36</text>
<text x="196" y="111.4">28</text>
<text x="285.6" y="109.6">13</text>
<text x="285.6" y="113.2">15</text>
<text x="287.1" y="111.4">13</text>
<text x="298.6" y="111.4">14</text>
<text x="300" y="113.2">16</text>
<text x="300" y="109.6">14</text>
<text x="47.6" y="116.7">3</text>
<text x="54.7" y="116.7">4</text>
<text x="139.2" y="114.9">14</text>
<text x="140.7" y="116.7">IO20</text>
<text x="194.5" y="116.7">IO0</text>
<text x="196" y="114.9">27</text>
<text x="287.1" y="114.9">15</text>
<text x="298.6" y="114.9">16</text>
<text x="149.6" y="129.6" transform="rotate(-90 149.6 129.6)">15</text>
<text x="151.3" y="128.1" transform="rotate(-90 151.3 128.1)">IO3</text>
<text x="153.1" y="129.6" transform="rotate(-90 153.1 129.6)">16</text>
<text x="154.9" y="128.1" transform="rotate(-90 154.9 128.1)">IO46</text>
<text x="156.6" y="129.6" transform="rotate(-90 156.6 129.6)">17</text>
<text x="158.4" y="128.1" transform="rotate(-90 158.4 128.1)">IO9</text>
<text x="160.2" y="129.6" transform="rotate(-90 160.2 129.6)">18</text>
<text x="161.9" y="128.1" transform="rotate(-90 161.9 128.1)">IO10</text>
<text x="163.7" y="129.6" transform="rotate(-90 163.7 129.6)">19</text>
<text x="165.5" y="128.1" transform="rotate(-90 165.5 128.1)">IO11</text>
<text x="167.2" y="129.6" transform="rotate(-90 167.2 129.6)">20</text>
<text x="169" y="128.1" transform="rotate(-90 169 128.1)">IO12</text>
<text x="170.7" y="129.6" transform="rotate(-90 170.7 129.6)">21</text>
<text x="172.5" y="128.1" transform="rotate(-90 172.5 128.1)">IO13</text>
<text x="174.3" y="129.6" transform="rotate(-90 174.3 129.6)">22</text>
<text x="176" y="128.1" transform="rotate(-90 176 128.1)">IO14</text>
<text x="177.8" y="129.6" transform="rotate(-90 177.8 129.6)">23</text>
<text x="179.6" y="128.1" transform="rotate(-90 179.6 128.1)">IO21</text>
<text x="181.3" y="129.6" transform="rotate(-90 181.3 129.6)">24</text>
<text x="183.1" y="128.1" transform="rotate(-90 183.1 128.1)">IO47</text>
<text x="184.9" y="129.6" transform="rotate(-90 184.9 129.6)">25</text>
<text x="186.6" y="128.1" transform="rotate(-90 186.6 128.1)">IO48</text>
<text x="188.4" y="129.6" transform="rotate(-90 188.4 129.6)">26</text>
<text x="190.1" y="128.1" transform="rotate(-90 190.1 128.1)">IO45</text>
<text x="363.4" y="130.8">5</text>
<text x="377.5" y="130.8">4</text>
<text x="366.5" y="138.2" transform="rotate(-90 366.5 138.2)">1</text>
<text x="370.1" y="138.2" transform="rotate(-90 370.1 138.2)">2</text>
<text x="373.6" y="138.2" transform="rotate(-90 373.6 138.2)">3</text>
<text x="359.5" y="147" transform="rotate(-90 359.5 147)">1</text>
<text x="360.9" y="149.5" transform="rotate(-90 360.9 149.5)">1</text>
<text x="373.6" y="147" transform="rotate(-90 373.6 147)">1</text>
<text x="375" y="149.5" transform="rotate(-90 375 149.5)">1</text>
<text x="77.3" y="152.5" transform="rotate(-90 77.3 152.5)">3</text>
<text x="79" y="151" transform="rotate(-90 79 151)">SCL</text>
<text x="80.8" y="152.5" transform="rotate(-90 80.8 152.5)">4</text>
<text x="82.5" y="151" transform="rotate(-90 82.5 151)">SDA</text>
<text x="42.3" y="174.9">3</text>
<text x="44.8" y="176.3">3</text>
<text x="55.7" y="178.1" transform="rotate(-90 55.7 178.1)">1</text>
<text x="64.6" y="176.3">2</text>
<text x="67" y="174.9">2</text>
<text x="54.3" y="180.6" transform="rotate(-90 54.3 180.6)">1</text>
<text x="42.3" y="203.1">3</text>
<text x="67" y="203.1">2</text>
<text x="44.8" y="204.5">3</text>
<text x="54.3" y="208.8" transform="rotate(-90 54.3 208.8)">1</text>
<text x="55.7" y="206.3" transform="rotate(-90 55.7 206.3)">1</text>
<text x="64.6" y="204.5">2</text>
<text x="327.9" y="220.8">2</text>
<text x="353" y="220.8">12</text>
<text x="327.9" y="224.3">3</text>
<text x="327.9" y="227.8">4</text>
<text x="329.4" y="222.5">GOD0</text>
<text x="329.4" y="226.1">CSN</text>
<text x="351.5" y="226.1">NC</text>
<text x="351.5" y="222.5">NC</text>
<text x="353" y="227.8">10</text>
<text x="353" y="224.3">11</text>
<text x="327.9" y="231.4">5</text>
<text x="329.4" y="229.6">SCK</text>
<text x="329.4" y="233.1">MCSI</text>
<text x="351.5" y="233.1">NC</text>
<text x="351.5" y="229.6">NC</text>
<text x="353" y="231.4">9</text>
<text x="125.4" y="238.4">9</text>
<text x="327.9" y="234.9">6</text>
<text x="327.9" y="238.4">7</text>
<text x="329.4" y="236.6">GOD1</text>
<text x="96.8" y="245.5">2</text>
<text x="96.8" y="241.9">1</text>
<text x="98.3" y="243.7">TEMP</text>
<text x="123.9" y="240.2">EP</text>
<text x="123.9" y="243.7">CE</text>
<text x="125.4" y="241.9">8</text>
<text x="125.4" y="245.5">7</text>
<text x="329.4" y="240.2">GOD2</text>
<text x="98.3" y="247.2">PROG</text>
<text x="123.9" y="247.2">CHRG</text>
<text x="123.9" y="250.8">STDBY</text>
<text x="125.4" y="249">6</text>
<text x="123.9" y="254.3">BAT</text>
<text x="125.4" y="252.5">5</text>
</g>
<g font-size="3.2">
<text x="31.7" y="33.8">1</text>
<text x="45.9" y="33.8">2</text>
<text x="139.2" y="69.1">1</text>
<text x="140.7" y="70.8">GND</text>
<text x="194.5" y="70.8">GND</text>
<text x="196" y="69.1">40</text>
<text x="70.2" y="152.5" transform="rotate(-90 70.2 152.5)">1</text>
<text x="72" y="151" transform="rotate(-90 72 151)">GND</text>
<text x="327.9" y="241.9">8</text>
<text x="329.4" y="243.7">GND</text>
<text x="96.8" y="249">3</text>
<text x="98.3" y="250.8">GND</text>
</g>
<g font-size="3.2" fill="#8d2323">
<text x="122.4" y="139.3">VCC</text>
<text x="122.4" y="146.3">OUT</text>
<text x="122.4" y="153.4">GND</text>
<text x="260.7" y="190.8" transform="rotate(-90 260.7 190.8)">13</text>
<text x="267.8" y="190.8" transform="rotate(-90 267.8 190.8)">12</text>
<text x="237.8" y="196.1">1</text>
<text x="240.9" y="197.5">DAT2</text>
<text x="262.1" y="194" transform="rotate(-90 262.1 194)">PAD</text>
<text x="269.2" y="194" transform="rotate(-90 269.2 194)">PAD</text>
<text x="237.8" y="199.6">2</text>
<text x="237.8" y="203.1">3</text>
<text x="240.9" y="201">CDDAT3</text>
<text x="237.8" y="206.7">4</text>
<text x="240.9" y="204.5">CMD</text>
<text x="240.9" y="208.1">VDD</text>
<text x="237.8" y="210.2">5</text>
<text x="237.8" y="213.7">6</text>
<text x="240.9" y="211.6">CLK</text>
<text x="240.9" y="215.1">VSS</text>
<text x="237.8" y="217.2">7</text>
<text x="237.8" y="220.8">8</text>
<text x="240.9" y="218.7">DAT0</text>
<text x="237.8" y="224.3">9</text>
<text x="240.9" y="222.2">DAT1</text>
<text x="240.9" y="225.7">CD</text>
<text x="262.1" y="227.1" transform="rotate(-90 262.1 227.1)">PAD</text>
<text x="269.2" y="227.1" transform="rotate(-90 269.2 227.1)">PAD</text>
<text x="260.7" y="230.3" transform="rotate(-90 260.7 230.3)">10</text>
<text x="267.8" y="230.3" transform="rotate(-90 267.8 230.3)">11</text>
</g>
<g font-size="3.2" fill="#f00">
<text x="73.7" y="152.5" transform="rotate(-90 73.7 152.5)">2</text>
<text x="75.5" y="151" transform="rotate(-90 75.5 151)">VCC</text>
<text x="327.9" y="217.2">1</text>
<text x="329.4" y="219">VCC</text>
<text x="96.8" y="252.5">4</text>
<text x="98.3" y="254.3">VCC</text>
</g>
<g font-size="2.1" fill="#a54b4b">
<text x="358" y="22.9">GND</text>
<text x="358" y="28.5">ANT</text>
<text x="358" y="51.2">GND</text>
<text x="358" y="56.7">ANT</text>
</g>
<g font-size="1.8" fill="#00f">
<text x="58.9" y="29.9">Vin</text>
<text x="71.6" y="29.9">Vout</text>
<text x="66.3" y="31.7" transform="rotate(-90 66.3 31.7)">GND</text>
<text x="298.8" y="195.7">Vin</text>
<text x="306.2" y="197.5" transform="rotate(-90 306.2 197.5)">GND</text>
<text x="311.5" y="195.7">Vout</text>
<text x="20.8" y="220.4">GND</text>
<text x="21.5" y="219">A1B12</text>
<text x="20.8" y="223.9">VBUS</text>
<text x="20.8" y="227.5">SBU2</text>
<text x="21.5" y="222.5">A4B9</text>
<text x="21.5" y="226.1">B8</text>
<text x="20.8" y="231">CC1</text>
<text x="21.5" y="229.6">A5</text>
<text x="21.5" y="233.1">B7</text>
<text x="20.8" y="234.5">DN2</text>
<text x="20.8" y="238.1">DP1</text>
<text x="21.5" y="236.6">A6</text>
<text x="20.8" y="241.6">DN1</text>
<text x="20.8" y="245.1">DP2</text>
<text x="21.5" y="240.2">A7</text>
<text x="21.5" y="243.7">B6</text>
<text x="20.8" y="248.6">SBU1</text>
<text x="21.5" y="247.2">A8</text>
<text x="21.5" y="250.8">B5</text>
<text x="20.8" y="252.2">CC2</text>
<text x="20.8" y="255.7">VBUS</text>
<text x="21.5" y="254.3">B4A9</text>
<text x="21.5" y="257.8">B1A12</text>
<text x="17.6" y="260.6" transform="rotate(-90 17.6 260.6)">frame</text>
<text x="20.8" y="259.2">GND</text>
</g>
</svg>
